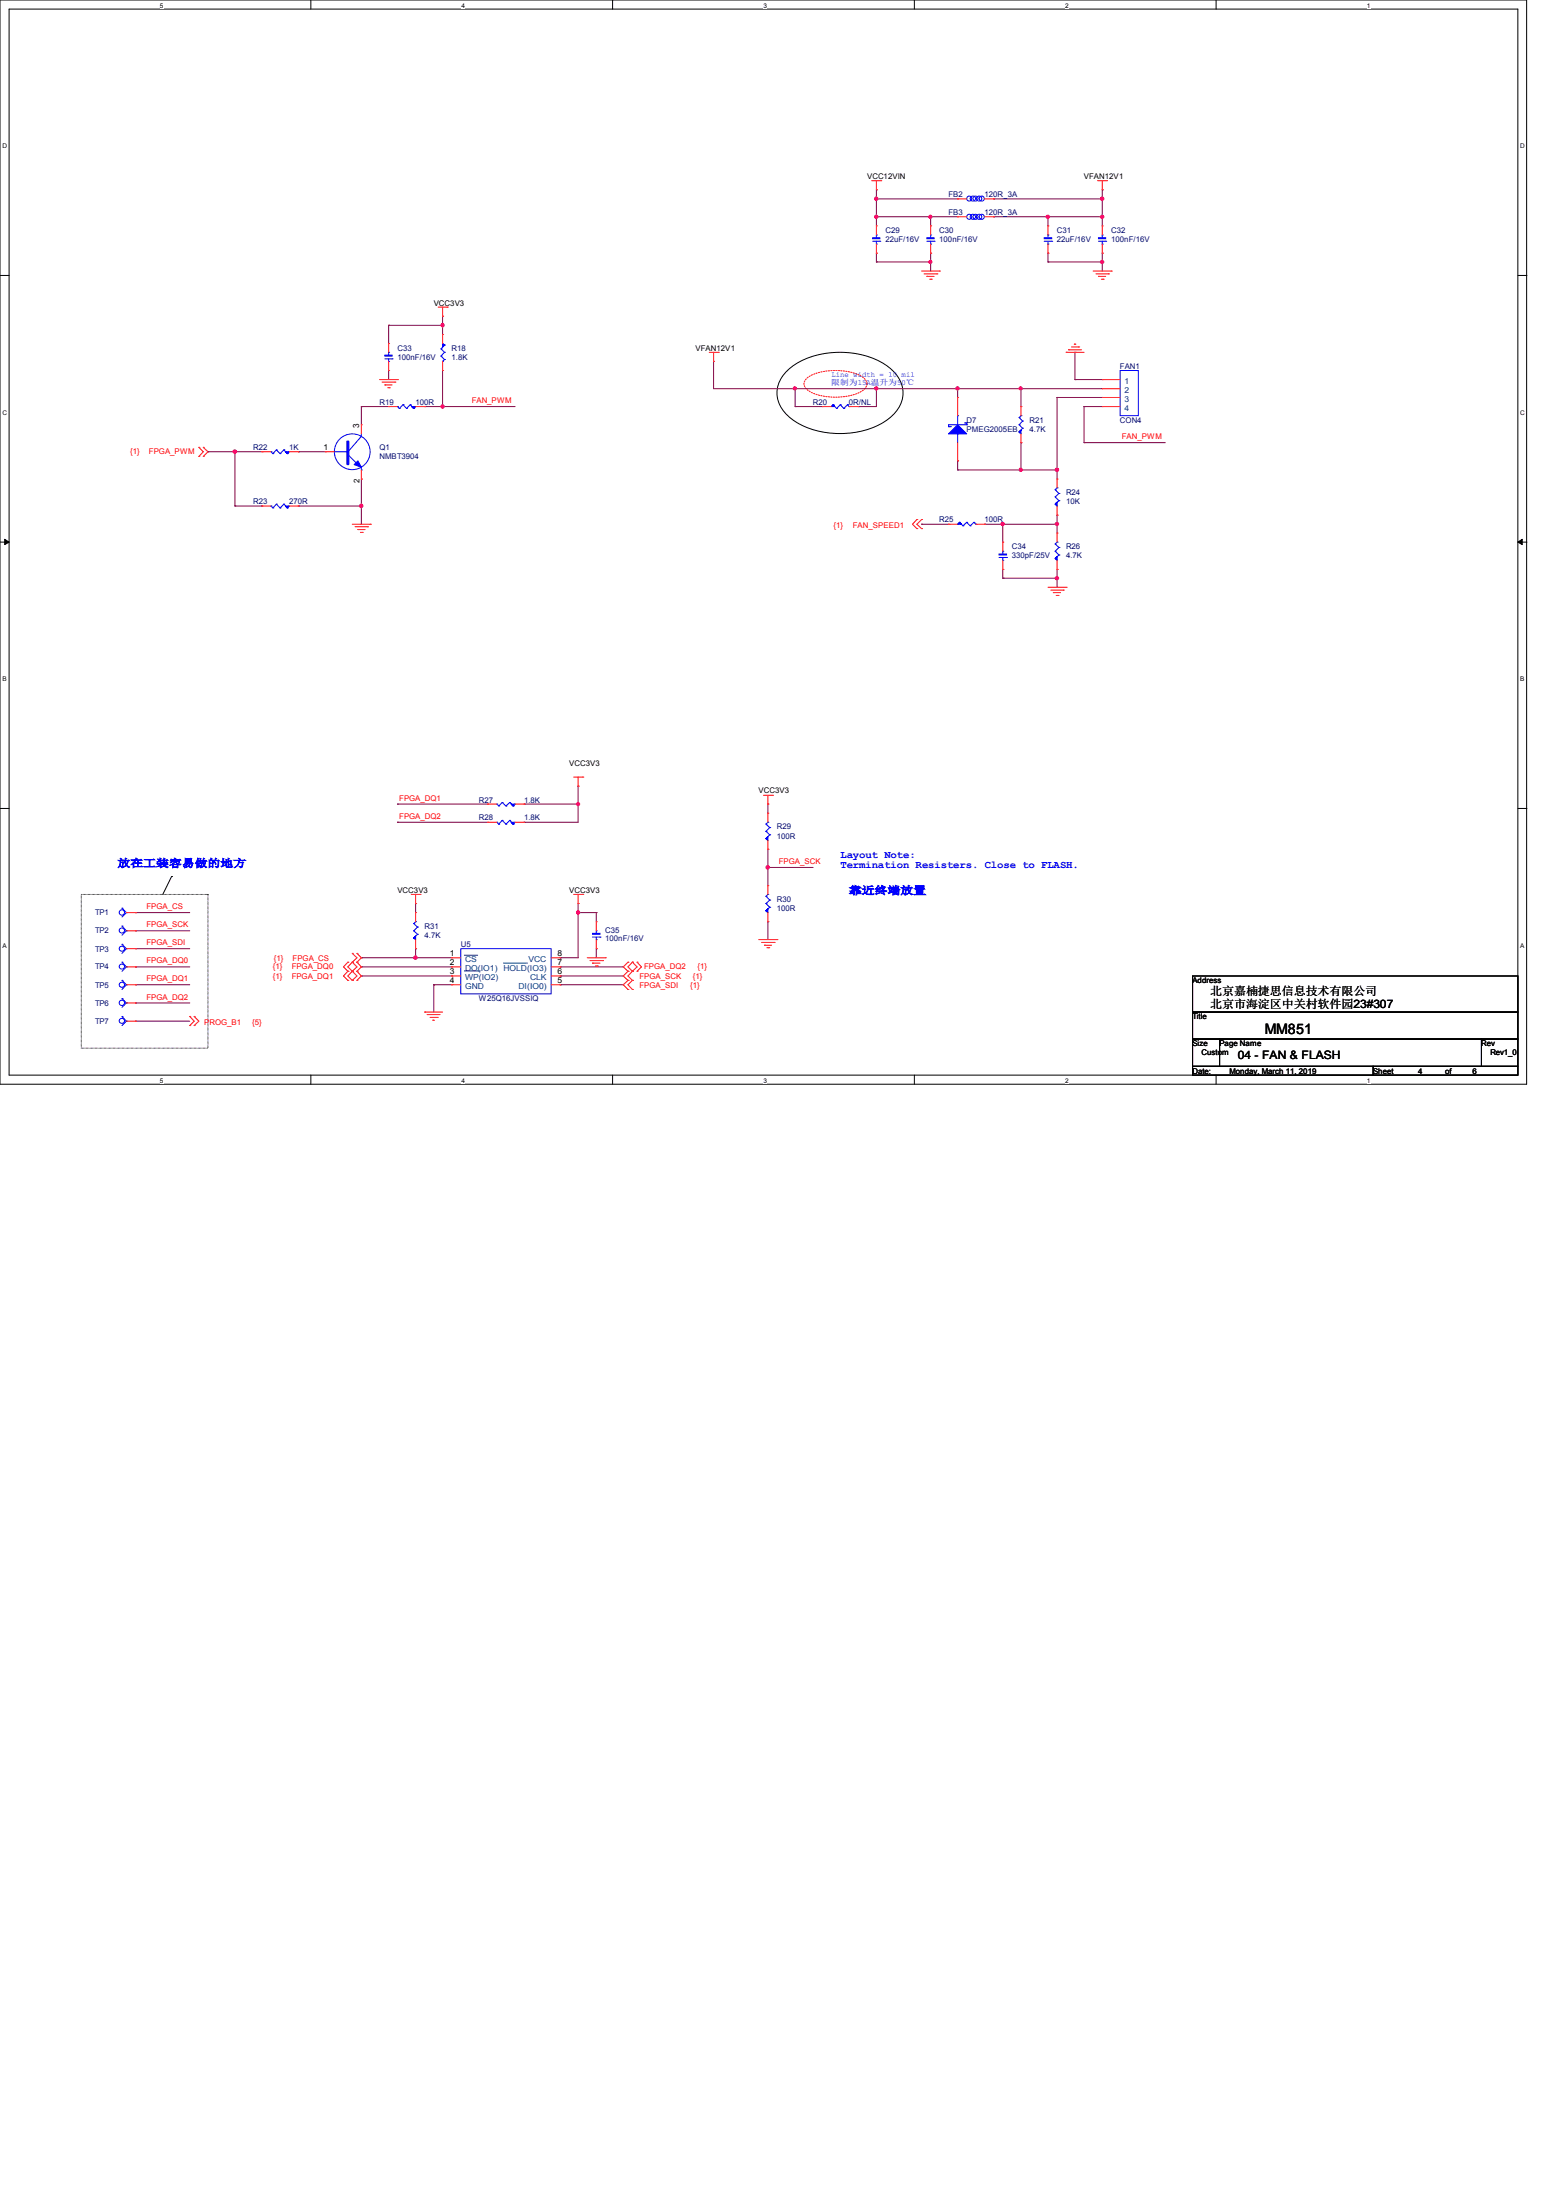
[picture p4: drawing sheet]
<svg xmlns="http://www.w3.org/2000/svg" width="210mm" height="297mm" viewBox="0 0 210 297" stroke-linecap="round" stroke-linejoin="round" font-family="sans-serif">
<path d="M0 0h206v146.3h-206zM1.2 1.2h203.7v143.9h-203.7z" fill="none" stroke="#000" stroke-width=".13"/>
<g fill="#fff">
<path d="M21.6 .2h.5v.9h-.5z"/>
<path d="M21.6 145.2h.5v1h-.5z"/>
</g>
<path d="M42 0v1.2M42 145.1v1.2" fill="none" stroke="#000" stroke-width=".13"/>
<g fill="#fff">
<path d="M62.3 .2h.5v.9h-.5z"/>
<path d="M62.3 145.2h.5v1h-.5z"/>
</g>
<path d="M82.7 0v1.2M82.7 145.1v1.2" fill="none" stroke="#000" stroke-width=".13"/>
<g fill="#fff">
<path d="M103 .2h.5v.9h-.5z"/>
<path d="M103 145.2h.5v1h-.5z"/>
</g>
<path d="M123.4 0v1.2M123.4 145.1v1.2" fill="none" stroke="#000" stroke-width=".13"/>
<g fill="#fff">
<path d="M143.8 .2h.4v.9h-.4z"/>
<path d="M143.8 145.2h.4v1h-.4z"/>
</g>
<path d="M164.1 0v1.2M164.1 145.1v1.2" fill="none" stroke="#000" stroke-width=".13"/>
<g fill="#fff">
<path d="M184.5 .2h.5v.9h-.5z"/>
<path d="M184.5 145.2h.5v1h-.5z"/>
<path d="M.3 19.2h.6v1h-.6z"/>
<path d="M205.2 19.2h.6v1h-.6z"/>
<path d="M.3 55.1h.6v1h-.6z"/>
<path d="M205.2 55.1h.6v1h-.6z"/>
</g>
<path d="M0 37.2h1.2M204.9 37.2h1.2" fill="none" stroke="#000" stroke-width=".13"/>
<g fill="#fff">
<path d="M.3 91.1h.6v1h-.6z"/>
<path d="M205.2 91.1h.5v1h-.5z"/>
</g>
<path d="M0 73.2h1.2M204.9 73.2h1.2" fill="none" stroke="#000" stroke-width=".13"/>
<path d="M.6 72.8l.6 .4-.6 .3zM204.9 73.2l.5-.4v.7z" fill="#000" stroke="#000" stroke-width=".13"/>
<g fill="#fff">
<path d="M.3 127h.6v1h-.6z"/>
<path d="M205.2 127h.5v1h-.5z"/>
</g>
<g fill="none" stroke="#000" stroke-width=".13">
<path d="M106.2 50a11 11 0 0 1 9.6-2.2 8.4 8.4 0 0 1 5.3 2.9 3.9 3.9 0 0 1-.6 5.3 11 11 0 0 1-9.6 2.3 8.4 8.4 0 0 1-5.2-3 3.9 3.9 0 0 1 .5-5.3zM0 109.1h1.2M23.2 118.3h.1M23.2 118.3l-1.2 2.4M204.9 109.1h1.2M11 120.7h17.1v20.7h-17.1zM161 131.7h43.9v4.9h-43.9zM161 136.6h43.9v3.6h-43.9zM161 140.2h3.6v3.7h-3.6zM161 143.9h24.3v1.2h-24.3zM164.6 140.2h35.3v3.7h-35.3zM185.3 143.9h19.6v1.2h-19.6z"/>
<path d="M199.9 140.2h5v3.7h-5z"/>
</g>
<path d="M108.9 51a7.4 7.4 0 0 1 5.7-.8 3.4 3.4 0 0 1 2.3 1.2 1.15 1.15 0 0 1-.8 1.5 8.5 8.5 0 0 1-6.7 0 1.1 1.1 0 0 1-.8-.8 1.1 1.1 0 0 1 .3-1.1z" fill="none" stroke="#f00" stroke-width=".13" stroke-dasharray=".2 .2"/>
<g fill="none" stroke="#800040" stroke-width=".13">
<path d="M118.3 26.8h.1M118.3 29.3h.1M118.3 25.6h.1M118.3 34.2h.1M118.3 35.3h.1M118.3 26.8h10.9M118.3 25.6v4.9M118.3 34.2v1.1M118.3 29.3h10.9M118.3 35.3h7.3M125.6 29.3h.1M125.6 34.2h.1"/>
<path d="M125.6 35.3h.1M125.6 29.3v1.2M125.6 34.2v2.4M134.1 26.8h.1M134.1 29.3h.1M134.1 26.8h14.7M134.1 29.3h14.7M141.4 29.3h.1M141.4 34.2h.1M141.4 35.3h.1M141.4 29.3v1.2M141.4 34.2v1.1"/>
<path d="M141.4 35.3h7.4M148.8 26.8h.1M148.8 25.6h.1M148.8 29.3h.1M148.8 34.2h.1M148.8 35.3h.1M148.8 25.6v4.9M148.8 34.2v2.4M48.8 54.9h.1M48.8 54.9v2.4M48.8 54.9h3.7M52.5 50h.1"/>
<path d="M52.5 43.9h.1M52.5 43.9v2.5M52.5 50v1.2M52.5 43.9h7.2M57.3 54.9h.1M57.3 54.9h12.2M59.7 50h.1M59.7 54.9h.1M59.7 43.9h.1M59.7 42.7h.1M59.7 42.7v2.4M59.7 50v4.9"/>
<path d="M96.3 48.8h.1M96.3 48.8v3.7h52.5M107.3 52.5h.1M107.3 54.9h.1M107.3 54.9h3.7M107.3 52.5v2.4M115.8 54.9h.1M118.3 52.5h.1M118.3 52.5v2.4h-2.5M129.2 52.5h.1M129.2 52.5v1.1M137.8 59.7h.1"/>
<path d="M137.8 52.5h.1M137.8 52.5v2.4M137.8 59.7v3.7M142.7 53.6h.1M142.7 53.6h6.1M142.7 53.6v11M145.1 51.2h.1M145.1 47.5h.1M145.1 51.2h3.7M145.1 47.5v3.7M146.3 59.7h.1M146.3 54.9h.1"/>
<path d="M146.3 54.9h2.5M146.3 59.7h11M146.3 54.9v4.8M28.1 61h.1M28.1 61h7.2M31.7 61h.1M31.7 68.3h.1M31.7 61v7.3M31.7 68.3h3.6M40.3 61h.1M40.3 68.3h.1M40.3 61h3.6"/>
<path d="M40.3 68.3h8.5M48.8 64.6h.1M48.8 68.3h.1M48.8 64.6v6.1M124.4 70.7h.1M124.4 70.7h3.6M129.2 63.4h.1M129.2 62.2h.1M129.2 63.4h13.5M129.2 62.2v1.2M132.9 70.7h.1M132.9 70.7h9.8"/>
<path d="M135.3 70.7h.1M135.3 78h.1M135.3 76.8h.1M135.3 70.7v2.5M135.3 76.8v1.2M135.3 78h7.4M137.8 63.4h.1M142.7 70.7h.1M142.7 63.4h.1M142.7 69.5h.1M142.7 76.8h.1M142.7 78h.1"/>
<path d="M142.7 69.5v2.4M142.7 76.8v2.4M53.6 108.5h.1M53.6 111h.1M53.6 108.5h12.2M53.6 111h12.2M70.7 108.5h.1M70.7 111h.1M70.7 108.5h7.3M78 108.5h.1M78 106.1h.1M78 106.1v4.9h-7.3"/>
<path d="M103.6 117.1h.1M103.6 108.5h.1M103.6 114.6h.1M103.6 108.5v1.2M103.6 114.6v4.9M103.6 117.1h6.1M18.3 123.1h.1M18.3 125.6h.1M18.3 128h.1M18.3 130.5h.1M18.3 132.9h.1M18.3 135.3h.1"/>
<path d="M18.3 137.8h.1M18.3 123.1h7.3M18.3 130.5h7.3M18.3 132.9h7.3M18.3 125.6h7.3M18.3 128h7.3M18.3 135.3h7.3M18.3 137.8h7.3M48.8 129.2h.1M48.8 130.5h.1M48.8 131.7h.1M48.8 129.2h12.2"/>
<path d="M48.8 130.5h12.2M48.8 131.7h12.2M56.1 128h.1M56.1 121.9h.1M56.1 129.2h.1M56.1 121.9v1.2M56.1 128v1.2M58.5 132.9h.1M58.5 132.9h2.5M58.5 132.9v3.7M75.6 129.2h.1M75.6 130.5h.1"/>
<path d="M75.6 131.7h.1M75.6 132.9h.1M75.6 130.5h8.5M75.6 131.7h8.5M75.6 132.9h8.5M78 123.1h.1M78 121.9h.1M78 121.9v7.3h-2.4M78 123.1h2.5M80.5 123.1h.1M80.5 128h.1M80.5 123.1v1.3"/>
<path d="M80.5 128v1.2M103.6 124.4h.1M103.6 124.4v2.4"/>
</g>
<g fill="#f0f" stroke="#f0f" stroke-width=".13">
<circle cx="142.6" cy="63.4" r=".23"/>
<circle cx="118.3" cy="29.3" r=".22"/>
<circle cx="118.3" cy="26.8" r=".23"/>
<circle cx="148.7" cy="29.3" r=".22"/>
<circle cx="148.7" cy="26.8" r=".23"/>
<circle cx="125.6" cy="29.3" r=".21"/>
<circle cx="125.6" cy="35.3" r=".21"/>
<circle cx="141.4" cy="29.3" r=".22"/>
<circle cx="148.7" cy="35.4" r=".22"/>
<circle cx="137.8" cy="52.4" r=".21"/>
<circle cx="129.2" cy="52.4" r=".22"/>
<circle cx="107.3" cy="52.4" r=".21"/>
<circle cx="137.7" cy="63.4" r=".22"/>
<circle cx="142.7" cy="78" r=".22"/>
<circle cx="142.7" cy="70.7" r=".22"/>
<circle cx="135.3" cy="70.7" r=".22"/>
<circle cx="103.6" cy="117" r=".23"/>
<circle cx="56.1" cy="129.2" r=".23"/>
<circle cx="78" cy="123.1" r=".22"/>
<circle cx="78" cy="108.5" r=".21"/>
<circle cx="31.7" cy="60.9" r=".23"/>
<circle cx="48.7" cy="68.3" r=".23"/>
<circle cx="59.7" cy="54.8" r=".22"/>
<circle cx="59.7" cy="43.9" r=".22"/>
<circle cx="118.3" cy="52.4" r=".22"/>
</g>
<g fill="none" stroke="#f00" stroke-width=".13">
<path d="M117.6 24.4h1.3M118.3 25.6h.1M118.3 30.5h.1M118.3 34.2h.1M118.3 24.4v1.2M118.3 30.5v1.2M118.3 32.9v1.3M118.9 24.4h.1M124.4 36.6h2.4M124.7 37h1.7M125.1 37.3h.1M125.1 37.3h1"/>
<path d="M125.5 37.7h.2M125.6 30.5h.1M125.6 34.2h.1M125.6 30.5v1.2M125.6 32.9v1.3M125.7 37.7h.1M126.4 37h.1M126.8 36.6h.1M129.2 29.3h.1M129.2 26.8h.1M129.2 29.3h1.3M129.2 26.8h1.3"/>
<path d="M132.9 29.3h1.2M132.9 26.8h1.2M134.1 29.3h.1M134.1 26.8h.1M141.4 30.5h.1M141.4 34.2h.1M141.4 30.5v1.2M141.4 32.9v1.3M147.5 36.6h2.5M147.9 37h1.7M148.1 24.4h1.3M148.3 37.3h.1"/>
<path d="M148.3 37.3h.9M148.6 37.7h.3M148.8 25.6h.1M148.8 30.5h.1M148.8 34.2h.1M148.8 24.4v1.2M148.8 30.5v1.2M148.8 32.9v1.3M148.9 37.7h.1M149.4 24.4h.1M149.6 37h.1M150 36.6h.1"/>
<path d="M48.8 57.3h.1M48.8 57.3v1.2M51.2 51.2h2.4M51.6 51.6h1.7M51.9 51.9h.1M51.9 51.9h1M52.3 52.3h.2M52.5 46.4h.1M52.5 50h.1M52.5 54.9h.1M52.5 46.4v1.1M52.5 48.8v1.2"/>
<path d="M52.5 54.9h1.1M52.5 52.3h.1M53.3 51.6h.1M53.6 51.2h.1M56.1 54.9h1.2M57.3 54.9h.1M59.1 41.4h1.3M59.7 42.7h.1M59.7 45.1h.1M59.7 50h.1M59.7 41.4v1.3M59.7 45.1v1.3"/>
<path d="M59.7 48.8v1.2M60.4 41.4h.1M95.7 47.5h1.2M96.3 48.8h.1M96.3 47.5v1.3M96.9 47.5h.1M111 54.9h.1M111 54.9h1.2M114.6 54.9h1.2M115.8 54.9h.1M129.2 53.6h.1M129.2 53.6v2.5"/>
<path d="M129.2 59.7v2.5M137.8 59.7h.1M137.8 54.9h.1M137.8 54.9v1.2M137.8 58.5v1.2M143.9 47.5h.1M143.9 47.5h2.4M144.2 47.2h.1M144.2 47.2h1.8M144.6 46.8h1M145 46.4h.1M145 46.4h.2"/>
<path d="M145.6 46.8h.1M148.8 51.2h.1M148.8 52.5h.1M148.8 53.6h.1M148.8 54.9h.1M148.8 51.2h2.4M148.8 54.9h2.4M148.8 52.5h2.4M148.8 53.6h2.4M26.8 60.4h.1M26.8 61.6h.1M26.8 60.4l.6 .6-.6 .6"/>
<path d="M27.4 61.6h.1M27.4 60.4h.1M27.4 60.4l.7 .6-.7 .6M35.3 61h.1M35.3 68.3h.1M35.3 61h1.3M35.3 68.3h1.3M39 61h1.3M39 68.3h1.3M40.3 61h.1M40.3 68.3h.1M43.9 61h.1"/>
<path d="M43.9 61h1.2M47.5 70.7h2.5M47.9 71.1h1.7M48.3 71.5h.1M48.3 71.5h1M48.6 71.8h.3M48.8 64.6h.1M48.8 63.4v1.2M48.9 71.8h.1M49.6 71.1h.1M50 70.7h.1M123.7 70.1h.1"/>
<path d="M123.7 71.3h.1M123.7 70.1l-.6 .6 .6 .6M124.4 70.1h.1M124.4 71.3h.1M124.4 70.1l-.7 .6 .7 .6M128 70.7h.1M128 70.7h1.2M129.2 62.2h.1M131.7 70.7h1.2M132.9 70.7h.1M135.3 73.2h.1M135.3 76.8h.1"/>
<path d="M135.3 73.2v1.2M135.3 75.6v1.2M141.4 79.2h2.5M141.8 79.6h1.7M142.2 80h.1M142.2 80h.9M142.7 69.5h.1M142.7 64.6h.1M142.7 76.8h.1M142.7 71.9h.1M142.7 64.6v1.2M142.7 68.3v1.2"/>
<path d="M142.7 71.9v1.3M142.7 75.6v1.2M143.5 79.6h.1M143.9 79.2h.1M142.5 80.3h.3M142.8 80.3h.1M65.8 108.5h.1M65.8 111h.1M65.8 108.5h1.3M65.8 111h1.3M69.5 108.5h1.2M69.5 111h1.2"/>
<path d="M70.7 108.5h.1M70.7 111h.1M77.4 104.9h1.3M78 106.1h.1M78 104.9v1.2M78.7 104.9h.1M103 107.3h1.3M103.6 108.5h.1M103.6 114.6h.1M103.6 109.7h.1M103.6 119.5h.1M103.6 107.3v1.2"/>
<path d="M103.6 109.7v1.3M103.6 113.4v1.2M103.6 119.5v1.2M104.3 107.3h.1M17.1 128h1.2M17.1 130.5h1.2M17.1 132.9h1.2M17.1 137.8h1.2M17.1 125.6h1.2M17.1 123.1h1.2M17.1 135.3h1.2M18.3 128h.1"/>
<path d="M18.3 137.8h.1M18.3 125.6h.1M18.3 123.1h.1M18.3 130.5h.1M18.3 132.9h.1M18.3 135.3h.1M25.6 137.2h.1M25.6 138.4h.1M25.6 137.2l.6 .6-.6 .6M26.2 137.2h.1M26.2 138.4h.1M26.2 137.2l.6 .6-.6 .6"/>
<path d="M46.9 131.1h.1M46.9 129.8h.1M46.9 132.3h.1M46.9 129.8l-.5 .7 .5 .6M46.9 131.1l-.5 .6 .5 .6M47.5 131.1h.1M47.5 129.8h.1M47.5 132.3h.1M47.5 128.7h.1M47.5 129.8l.7 .7-.7 .6M47.5 129.8l-.6 .7 1.3 1.2-.7 .6M47.5 131.1l-.6 .6 .6 .6"/>
<path d="M47.5 128.7l.7 .5-.7 .6M48.2 129.8h.1M48.2 131.1h.1M48.2 132.3h.1M48.2 128.7h.1M48.2 129.8l.6 .7-.6 .6M48.2 131.1l.6 .6-.6 .6M48.2 128.7l.6 .5-.6 .6M55.5 120.7h1.2M56.1 121.9h.1M56.1 128h.1M56.1 123.1h.1"/>
<path d="M56.1 120.7v1.2M56.1 123.1v1.3M56.1 126.8v1.2M56.7 120.7h.1M57.3 136.6h.1M57.3 136.6h2.4M57.7 136.9h.1M57.7 136.9h1.7M58 137.3h1M58.4 137.7h.1M58.4 137.7h.2M59 137.3h.1"/>
<path d="M61 129.2h.1M61 130.5h.1M61 131.7h.1M61 132.9h.1M61 129.2h1.2M61 130.5h1.2M61 131.7h1.2M61 132.9h1.2M74.4 129.2h1.2M74.4 130.5h1.2M74.4 131.7h1.2M74.4 132.9h1.2"/>
<path d="M75.6 132.9h.1M75.6 131.7h.1M75.6 130.5h.1M75.6 129.2h.1M77.4 120.7h1.3M78 121.9h.1M78 120.7v1.2M78.7 120.7h.1M79.2 129.2h2.5M79.6 129.6h1.7M80 130h.1M80 130h1"/>
<path d="M80.3 130.3h.3M80.5 124.4h.1M80.5 128h.1M80.5 124.4v1.2M80.5 126.8v1.2M80.6 130.3h.1M81.3 129.6h.1M81.7 129.2h.1M84.8 129.8h.1M84.8 131.1h.1M84.8 132.3h.1M84.8 133.5h.1"/>
<path d="M84.8 129.8l-.7 .7 .7 .6M84.8 131.1l-.7 .6 .7 .6M84.8 132.3l-.7 .6 .7 .6M85.3 131.1h.1M85.3 129.8h.1M85.3 132.3h.1M85.3 133.5h.1M85.3 129.8l-.5 .7 .5 .6M85.3 129.8l.7 .7-.7 .6M85.3 131.1l-.5 .6 .5 .6M85.3 132.3l-.5 .6 .5 .6M86 131.1h.1"/>
<path d="M86 129.8h.1M86 129.8l.6 .7-.6 .6M102.4 126.8h2.5M102.8 127.2h1.7M103.2 127.6h.1M103.2 127.6h.9M103.5 127.9h.3M103.6 124.4h.1M103.6 123.1v1.3M103.8 127.9h.1M104.5 127.2h.1M104.9 126.8h.1"/>
</g>
<g fill="none" stroke="#00f" stroke-width=".13">
<path d="M117.8 32.6h.9M118.3 32.9h.1M118.3 31.7h.1M118.3 31.7v.4M118.3 32.6v.3M118.7 32.6h.1M125.1 32.6h1M125.6 32.9h.1M125.6 31.7h.1M125.6 31.7v.4M125.6 32.6v.3M126.1 32.6h.1"/>
<path d="M140.9 32.6h1M141.4 32.9h.1M141.4 31.7h.1M141.4 31.7v.4M141.4 32.6v.3M141.9 32.6h.1M148.3 32.6h.9M148.8 32.9h.1M148.8 31.7h.1M148.8 31.7v.4M148.8 32.6v.3M149.2 32.6h.1"/>
<path d="M48.8 58.5v.4l-1.7 1.9M51.9 48.4h1M52.5 48.8h.1M52.5 47.5h.1M52.5 47.5v.4M52.5 48.4v.4M52.9 48.4h.1M53.6 54.9h.1M53.6 54.9l.3 .2M53.9 55.1h.1M54.4 54.6h.1M54.4 54.6l.5 .5"/>
<path d="M54.4 54.6l-.5 .5M54.9 55.1h.1M55.4 54.6h.1M55.4 54.6l.4 .5M55.4 54.6l-.5 .5M55.8 55.1h.1M56.1 54.9l-.3 .2M59.5 47.1h.1M59.5 48h.1M59.5 47.1l.5 .4M59.5 48l.5 .5M59.7 48.8h.1"/>
<path d="M59.7 46.4l.3 .2M60 46.6h.1M60 47.5h.1M60 48.5h.1M60 46.6l-.5 .5M60 47.5l-.5 .5M60 48.5l-.3 .3M112.4 54.6h.1M112.4 54.6l-.2 .3M112.4 54.6l.5 .5M112.9 55.1h.1M113.4 54.6h.1"/>
<path d="M113.4 54.6l-.5 .5M113.4 54.6l.5 .5M113.9 55.1h.1M114.4 54.6h.1M114.4 54.6l-.5 .5M114.4 54.6l.2 .3M114.6 54.9h.1M128 57.6h.1M128 57.6h.3M128.3 57.6h.1M129.2 58.5h.1M129.2 56.1h.1"/>
<path d="M129.2 56.1v1.2M129.2 58.5v1.2M130.2 57.1h.1M130.2 57.1h.3M130.5 57.1h.1M130.5 57.3h.1M130.5 57.1v.2M130.5 57.3h-2.5v.3M137.5 58.3h.1M137.5 57.3h.1M137.5 56.3h.1M137.5 58.3l.3 .2"/>
<path d="M137.5 57.3l.5 .5M137.5 56.3l.5 .5M137.8 56.1h.1M137.8 56.1l-.3 .2M138 57.8h.1M138 56.8h.1M138 57.8l-.5 .5M138 56.8l-.5 .5M151.2 50h2.4v6.1h-2.4zM36.6 61h.1M36.6 68.3h.1M36.6 61l.2 .2"/>
<path d="M36.6 68.3l.2 .2M36.8 61.2h.1M36.8 68.5h.1M37.3 60.7h.1M37.3 68h.1M37.3 60.7l.5 .5M37.3 60.7l-.5 .5M37.3 68l.5 .5M37.3 68l-.5 .5M37.8 61.2h.1M37.8 68.5h.1M38.3 60.7h.1"/>
<path d="M38.3 68h.1M38.3 60.7l.5 .5M38.3 60.7l-.5 .5M38.3 68l.5 .5M38.3 68l-.5 .5M38.8 61.2h.1M38.8 68.5h.1M39 61l-.2 .2M39 68.3l-.2 .2M45.1 61h1.8M46.9 61h.1M47.1 61.5l1.1 1.1"/>
<path d="M48.2 62.6h.1M48.8 63.4h.1M48.8 63v.4M129.5 70.5h.1M129.5 70.5l-.3 .2M129.5 70.5l.5 .5M130 71h.1M130.5 70.5h.1M130.5 70.5l-.5 .5M130.5 70.5l.4 .5M130.9 71h.1M131.4 70.5h.1"/>
<path d="M131.4 70.5l-.5 .5M131.4 70.5l.3 .2M131.7 70.7h.1M134.8 75.2h1M135.3 75.6h.1M135.3 74.4h.1M135.3 74.4v.4M135.3 75.2v.4M135.8 75.2h.1M142.4 68h.1M142.4 67.1h.1M142.4 66.1h.1"/>
<path d="M142.4 75.4h.1M142.4 74.4h.1M142.4 73.4h.1M142.4 68l.3 .3M142.4 67.1l.5 .5M142.4 66.1l.5 .5M142.4 75.4l.3 .2M142.4 74.4l.5 .5M142.4 73.4l.5 .5M142.7 65.8h.1M142.7 73.2h.1M142.7 65.8l-.3 .3"/>
<path d="M142.7 73.2l-.3 .2M142.9 67.6h.1M142.9 66.6h.1M142.9 74.9h.1M142.9 73.9h.1M142.9 67.6l-.5 .4M142.9 66.6l-.5 .5M142.9 74.9l-.5 .5M142.9 73.9l-.5 .5M67.1 108.5h.1M67.1 111h.1M67.1 108.5l.2 .3"/>
<path d="M67.1 111l.2 .2M67.3 108.8h.1M67.3 111.2h.1M67.8 108.3h.1M67.8 110.7h.1M67.8 108.3l.5 .5M67.8 108.3l-.5 .5M67.8 110.7l.5 .5M67.8 110.7l-.5 .5M68.3 108.8h.1M68.3 111.2h.1M68.8 108.3h.1"/>
<path d="M68.8 110.7h.1M68.8 108.3l.5 .5M68.8 108.3l-.5 .5M68.8 110.7l.5 .5M68.8 110.7l-.5 .5M69.3 108.8h.1M69.3 111.2h.1M69.5 111l-.2 .2M69.5 108.5l-.2 .3M103.4 113.2h.1M103.4 112.2h.1M103.4 111.2h.1"/>
<path d="M103.4 113.2l.2 .2M103.4 112.2l.5 .4M103.4 111.2l.5 .5M103.6 111h.1M103.6 111l-.2 .2M103.9 112.6h.1M103.9 111.7h.1M103.9 112.6l-.5 .6M103.9 111.7l-.5 .5M16.5 127.4h.1M16.5 137.2h.1M16.5 125h.1"/>
<path d="M16.5 122.6h.1M16.5 129.8h.1M16.5 132.3h.1M16.5 134.7h.1M16.5 127.4l.6 .6M16.5 137.2l.6 .6M16.5 125l.6 .6M16.5 122.6l.6 .5M16.5 129.8l.6 .7M16.5 132.3l.6 .6M16.5 134.7l.6 .6M17.1 128h.1"/>
<path d="M17.1 137.8h.1M17.1 125.6h.1M17.1 123.1h.1M17.1 130.5h.1M17.1 132.9h.1M17.1 135.3h.1M17.1 128l-.6 .7M17.1 137.8l-.6 .6M17.1 125.6l-.6 .6M17.1 123.1l-.6 .6M17.1 130.5l-.6 .6M17.1 132.9l-.6 .6"/>
<path d="M17.1 135.3l-.6 .6M55.8 126.6h.1M55.8 125.6h.1M55.8 124.6h.1M55.8 126.6l.3 .2M55.8 125.6l.5 .5M55.8 124.6l.5 .5M56.1 124.4h.1M56.1 124.4l-.3 .2M56.3 126.1h.1M56.3 125.1h.1M56.3 126.1l-.5 .5"/>
<path d="M56.3 125.1l-.5 .5M62.2 128h12.2v6.1h-12.2zM80 126.4h1M80.5 126.8h.1M80.5 125.6h.1M80.5 125.6v.3M80.5 126.4v.4M81 126.4h.1M103.4 122.9h.1M103.4 121.9h.1M103.4 120.9h.1M103.4 122.9l.2 .2"/>
<path d="M103.4 121.9l.5 .5M103.4 120.9l.5 .6M103.6 120.7h.1M103.6 120.7l-.2 .2M103.9 122.4h.1M103.9 121.5h.1M103.9 122.4l-.5 .5M103.9 121.5l-.5 .4"/>
<circle cx="130.8" cy="29.3" r=".34"/>
<circle cx="130.8" cy="26.8" r=".34"/>
<circle cx="131.3" cy="29.3" r=".35"/>
<circle cx="131.3" cy="26.8" r=".35"/>
<circle cx="131.7" cy="29.3" r=".34"/>
<circle cx="131.7" cy="26.8" r=".34"/>
<circle cx="132.2" cy="29.3" r=".35"/>
<circle cx="132.2" cy="26.8" r=".35"/>
<circle cx="132.5" cy="26.8" r=".34"/>
<circle cx="132.5" cy="29.3" r=".34"/>
<circle cx="47.5" cy="61" r="2.41"/>
<circle cx="16.4" cy="135.3" r=".36"/>
<circle cx="16.4" cy="123.1" r=".36"/>
<circle cx="16.5" cy="132.9" r=".35"/>
<circle cx="16.5" cy="128" r=".35"/>
<circle cx="16.5" cy="137.8" r=".35"/>
<circle cx="16.5" cy="125.6" r=".35"/>
<circle cx="16.5" cy="130.4" r=".35"/>
</g>
<g fill="#00f" stroke="#00f" stroke-width=".13">
<path d="M129.2 57.3l1.3 1.2h-2.5z"/>
<path d="M47.8 62.7l.5-.5 .5 .8z"/>
<path d="M117.8 32.1h.9v.1h-.9z" fill-rule="evenodd"/>
<path d="M140.9 32.1h1v.1h-1z" fill-rule="evenodd"/>
<path d="M59.7 46.4l.3 .2-.3 .2 .3-.2-.3 .2z" fill-rule="evenodd"/>
<path d="M125.1 32.1h1v.1h-1z" fill-rule="evenodd"/>
<path d="M134.8 74.8h1v.1h-1z" fill-rule="evenodd"/>
<path d="M55.8 126.6l.3-.3v.5l-.3-.2 .3-.3z" fill-rule="evenodd"/>
<path d="M148.3 32.1h.9v.1h-.9z" fill-rule="evenodd"/>
<path d="M51.9 47.9h1v.1h-1z" fill-rule="evenodd"/>
<path d="M80 125.9h1v.2h-1z" fill-rule="evenodd"/>
<path d="M103.4 113.2l.2-.3v.5l-.2-.2 .2-.3z" fill-rule="evenodd"/>
<path d="M103.4 122.9l.2-.3v.5l-.2-.2 .2-.3z" fill-rule="evenodd"/>
<path d="M38.5 61h.5l-.2 .2z" fill-rule="evenodd"/>
<path d="M69 108.5h.5l-.2 .3z" fill-rule="evenodd"/>
<path d="M69 111h.5l-.2 .2z" fill-rule="evenodd"/>
<path d="M112.4 54.6l.2 .3h-.4l.2-.3 .2 .3z" fill-rule="evenodd"/>
<path d="M137.5 58.3l.3-.3v.5l-.3-.2 .3-.3z" fill-rule="evenodd"/>
<path d="M129.5 70.5l.3 .2h-.6l.3-.2 .3 .2z" fill-rule="evenodd"/>
<path d="M142.7 67.8v.5l-.3-.3z" fill-rule="evenodd"/>
<path d="M38.5 68.3h.5l-.2 .2z" fill-rule="evenodd"/>
<path d="M55.6 54.9h.5l-.3 .2z" fill-rule="evenodd"/>
<path d="M142.7 75.1v.5l-.3-.2z" fill-rule="evenodd"/>
<path d="M46.8 59.5h.3v3.2h-.3z" fill-rule="evenodd"/>
</g>
<path d="M62.6 128.9h1.8M62.6 131h2.1M64.4 128.9h.1M64.7 131h.1M67.9 130h3.2M71.1 130h.1" fill="none" stroke="#004080" stroke-width=".13"/>
<text font-size="1.9" x="170.7" y="139.6">MM851</text>
<g font-size="1.6">
<text x="163.3" y="134.3">北京嘉楠捷思信息技术有限公司</text>
<text x="163.3" y="136.1">北京市海淀区中关村软件园23#307</text>
<text x="167.1" y="142.9">04 - FAN &amp; FLASH</text>
</g>
<g font-size="1.4" fill="#00f">
<text x="15.9" y="117">放在工装容易做的地方</text>
<text x="113.4" y="115.7">Layout Note:</text>
<text x="113.4" y="117.2">Termination Resisters. Close to FLASH.</text>
<text x="114.6" y="120.6">靠近终端放置</text>
</g>
<text font-size="1.2" x="48.5" y="57.7" transform="rotate(-90 48.5 57.7)">3</text>
<g font-size="1.1">
<text x="117" y="24.1">VCC12VIN</text>
<text x="146.3" y="24.1">VFAN12V1</text>
<text x="58.5" y="41.2">VCC3V3</text>
<text x="93.9" y="47.3">VFAN12V1</text>
<text x="43.6" y="60.7">1</text>
<text x="48.5" y="65.2" transform="rotate(-90 48.5 65.2)">2</text>
<text x="76.8" y="103.4">VCC3V3</text>
<text x="102.4" y="107.1">VCC3V3</text>
<text x="53.6" y="120.5">VCC3V3</text>
<text x="76.8" y="120.5">VCC3V3</text>
<text x="60.7" y="128.9">1</text>
<text x="60.7" y="130.2">2</text>
<text x="60.7" y="131.4">3</text>
<text x="75.2" y="131.4">6</text>
<text x="75.2" y="130.2">7</text>
<text x="75.2" y="128.9">8</text>
<text x="60.7" y="132.6">4</text>
<text x="75.2" y="132.6">5</text>
<text x="160.9" y="137.5">Title</text>
<text x="160.9" y="132.7">Address</text>
<text x="160.9" y="141.2">Size</text>
<text x="162.2" y="142.4">Custom</text>
<text x="164.6" y="141.2">Page Name</text>
<text x="199.9" y="141.2">Rev</text>
<text x="201.1" y="142.4">Rev1_0</text>
<text x="160.9" y="144.9">Date:</text>
<text x="165.9" y="144.9">Monday, March 11, 2019</text>
<text x="185.3" y="144.9">Sheet</text>
<text x="191.4" y="144.9">4</text>
<text x="195" y="144.9">of</text>
<text x="198.7" y="144.9">6</text>
</g>
<g font-size="1.1" fill="#000080">
<text x="128" y="29">FB3</text>
<text x="128" y="26.6">FB2</text>
<text x="132.9" y="29">120R_3A</text>
<text x="132.9" y="26.6">120R_3A</text>
<text x="119.5" y="31.5">C29</text>
<text x="119.5" y="32.7">22uF/16V</text>
<text x="126.8" y="31.5">C30</text>
<text x="126.8" y="32.7">100nF/16V</text>
<text x="142.6" y="31.5">C31</text>
<text x="142.6" y="32.7">22uF/16V</text>
<text x="150" y="31.5">C32</text>
<text x="150" y="32.7">100nF/16V</text>
<text x="53.6" y="47.3">C33</text>
<text x="61" y="47.3">R18</text>
<text x="53.6" y="48.5">100nF/16V</text>
<text x="61" y="48.5">1.8K</text>
<text x="151.2" y="49.7">FAN1</text>
<text x="51.2" y="54.6">R19</text>
<text x="56.1" y="54.6">100R</text>
<text x="109.7" y="54.6">R20</text>
<text x="114.6" y="54.6">0R/NL</text>
<text x="130.5" y="57.1">D7</text>
<text x="130.5" y="58.3">PMEG2005EB</text>
<text x="139" y="57.1">R21</text>
<text x="139" y="58.3">4.7K</text>
<text x="151.2" y="57.1">CON4</text>
<text x="34.2" y="60.7">R22</text>
<text x="39" y="60.7">1K</text>
<text x="51.2" y="60.7">Q1</text>
<text x="51.2" y="61.9">NMBT3904</text>
<text x="34.2" y="68">R23</text>
<text x="39" y="68">270R</text>
<text x="126.8" y="70.5">R25</text>
<text x="132.9" y="70.5">100R</text>
<text x="143.9" y="66.8">R24</text>
<text x="143.9" y="68">10K</text>
<text x="136.5" y="74.1">C34</text>
<text x="136.5" y="75.4">330pF/25V</text>
<text x="143.9" y="74.1">R26</text>
<text x="143.9" y="75.4">4.7K</text>
<text x="64.6" y="108.3">R27</text>
<text x="64.6" y="110.7">R28</text>
<text x="70.7" y="108.3">1.8K</text>
<text x="70.7" y="110.7">1.8K</text>
<text x="104.8" y="111.9">R29</text>
<text x="104.8" y="113.2">100R</text>
<text x="12.8" y="125.9">TP2</text>
<text x="12.8" y="123.5">TP1</text>
<text x="57.3" y="125.3">R31</text>
<text x="81.7" y="125.9">C35</text>
<text x="104.8" y="121.7">R30</text>
<text x="104.8" y="122.9">100R</text>
<text x="12.8" y="128.4">TP3</text>
<text x="12.8" y="130.8">TP4</text>
<text x="57.3" y="126.6">4.7K</text>
<text x="62.2" y="127.8">U5</text>
<text x="81.7" y="127">100nF/16V</text>
<text x="12.8" y="133.3">TP5</text>
<text x="12.8" y="135.7">TP6</text>
<text x="64.6" y="135.1">W25Q16JVSSIQ</text>
<text x="12.8" y="138.1">TP7</text>
</g>
<g font-size="1.1" fill="#00f">
<text x="112.2" y="52">限制为15A温升为50℃</text>
<text x="112.2" y="50.9">Line width = 10 mil</text>
</g>
<g font-size="1.1" fill="#004080">
<text x="151.8" y="51.8">1</text>
<text x="151.8" y="53">2</text>
<text x="151.8" y="54.2">3</text>
<text x="151.8" y="55.4">4</text>
<text x="62.8" y="129.8">CS</text>
<text x="62.8" y="131">DO(IO1)</text>
<text x="67.9" y="131">HOLD(IO3)</text>
<text x="71.3" y="129.8">VCC</text>
<text x="62.8" y="132.2">WP(IO2)</text>
<text x="62.8" y="133.4">GND</text>
<text x="70" y="133.4">DI(IO0)</text>
<text x="71.5" y="132.2">CLK</text>
</g>
<g font-size="1.1" fill="#f00">
<text x="63.7" y="54.4">FAN_PWM</text>
<text x="151.4" y="59.3">FAN_PWM</text>
<text x="17.6" y="61.2">{1}</text>
<text x="20.1" y="61.2">FPGA_PWM</text>
<text x="112.5" y="71.2">{1}</text>
<text x="115.1" y="71.2">FAN_SPEED1</text>
<text x="53.9" y="108">FPGA_DQ1</text>
<text x="53.9" y="110.5">FPGA_DQ2</text>
<text x="105.1" y="116.6">FPGA_SCK</text>
<text x="19.8" y="122.7">FPGA_CS</text>
<text x="19.8" y="125.1">FPGA_SCK</text>
<text x="19.8" y="127.6">FPGA_SDI</text>
<text x="19.8" y="130">FPGA_DQ0</text>
<text x="36.8" y="130.8">{1}</text>
<text x="37" y="129.6">{1}</text>
<text x="39.4" y="130.8">FPGA_DQ0</text>
<text x="39.5" y="129.6">FPGA_CS</text>
<text x="86.9" y="130.8">FPGA_DQ2</text>
<text x="94.1" y="130.8">{1}</text>
<text x="19.8" y="132.4">FPGA_DQ1</text>
<text x="19.8" y="134.9">FPGA_DQ2</text>
<text x="36.8" y="132">{1}</text>
<text x="39.4" y="132">FPGA_DQ1</text>
<text x="86.3" y="132">FPGA_SCK</text>
<text x="86.3" y="133.3">FPGA_SDI</text>
<text x="93.2" y="133.3">{1}</text>
<text x="93.5" y="132">{1}</text>
<text x="27.6" y="138.3">PROG_B1</text>
<text x="34" y="138.3">{5}</text>
</g>
<g font-size=".9">
<text x="21.6" y="1">5</text>
<text x="62.3" y="1">4</text>
<text x="103" y="1">3</text>
<text x="143.7" y="1">2</text>
<text x="184.5" y="1">1</text>
<text x=".3" y="20">D</text>
<text x="205.2" y="20">D</text>
<text x=".3" y="56">C</text>
<text x="205.2" y="56">C</text>
<text x=".3" y="91.9">B</text>
<text x="205.2" y="91.9">B</text>
<text x=".3" y="127.9">A</text>
<text x="205.2" y="127.9">A</text>
<text x="21.6" y="146.1">5</text>
<text x="62.3" y="146.1">4</text>
<text x="103" y="146.1">3</text>
<text x="143.7" y="146.1">2</text>
<text x="184.5" y="146.1">1</text>
</g>
</svg>
